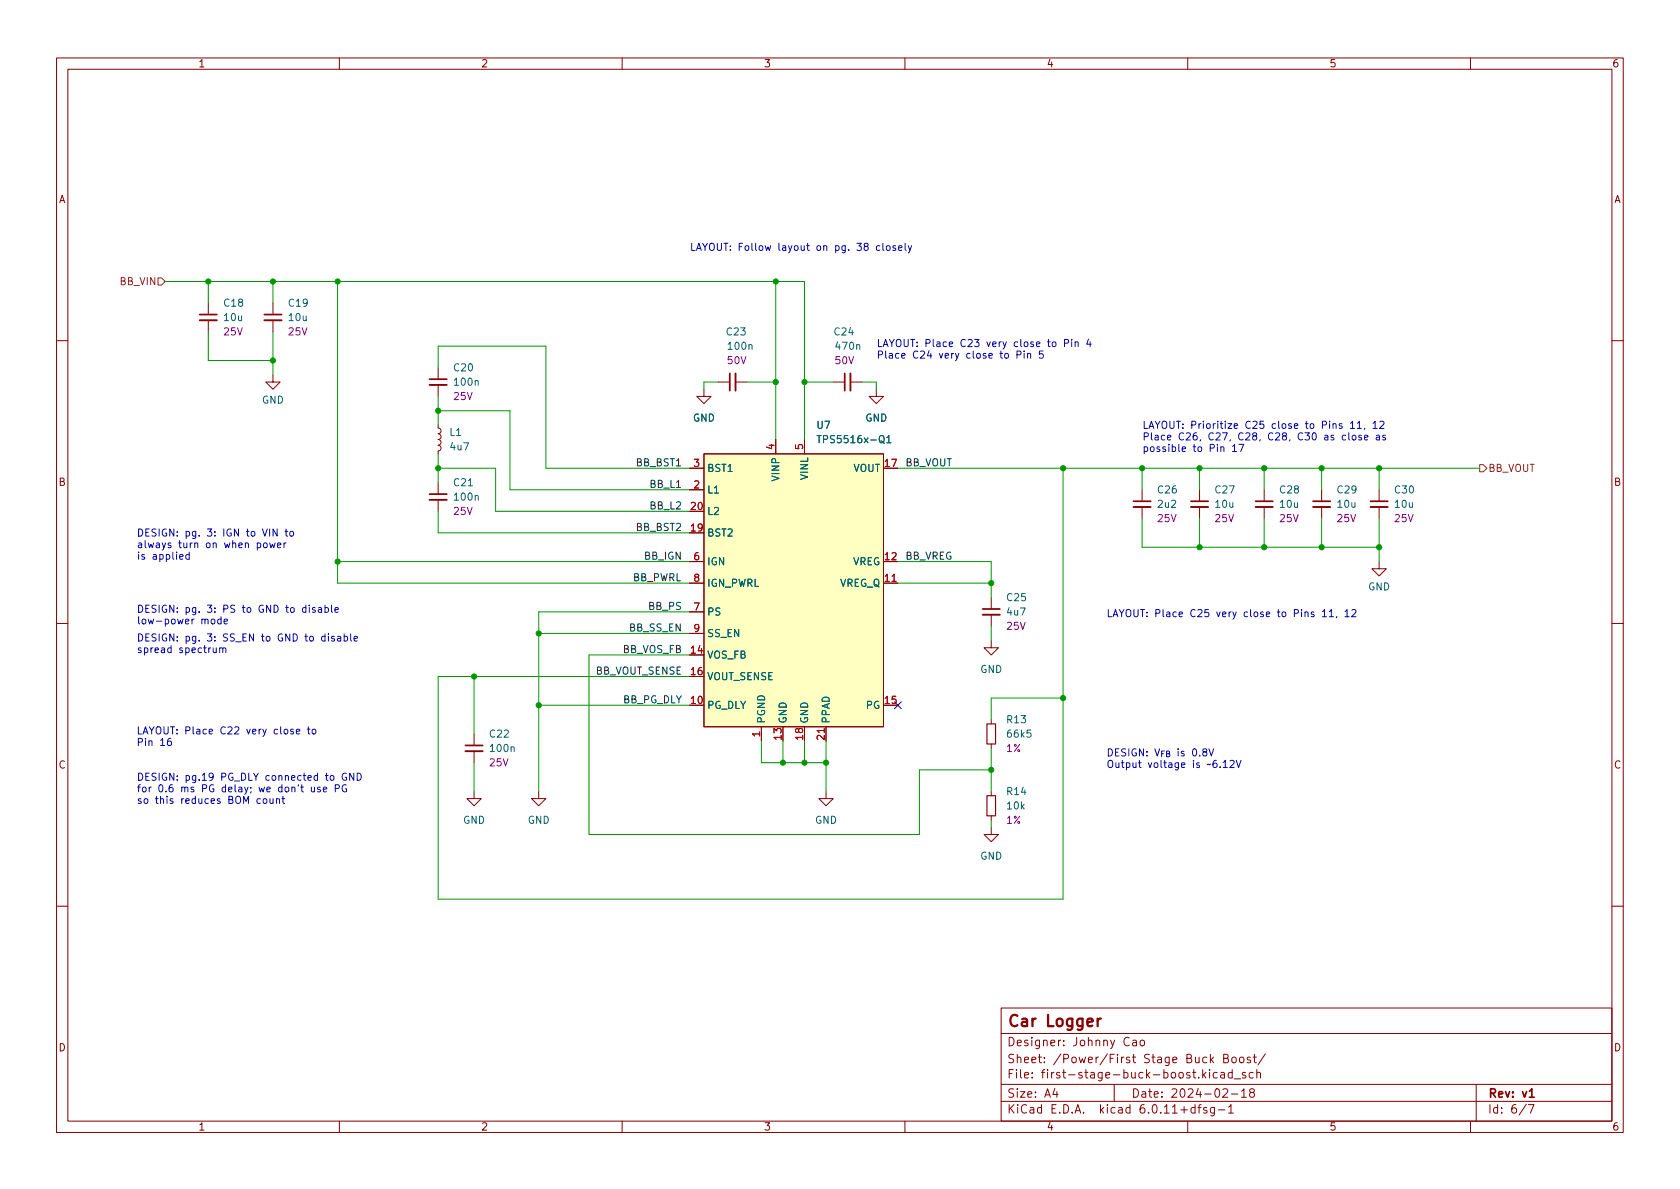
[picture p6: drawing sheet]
<svg xmlns="http://www.w3.org/2000/svg" width="297mm" height="210mm" viewBox="0 0 297 210" stroke-linecap="round" stroke-linejoin="round" font-family="sans-serif">
<g fill="none" stroke="#840000" stroke-width=".18">
<path d="M10 10.2h277v190.1h-277zM12 12.2h273v186.1h-273zM60 10.2v2M110 10.2v2M160 10.2v2M210 10.2v2M260 10.2v2M36.8 53.6v2M36.8 56.6v2.1M48.3 53.6v2M48.3 56.6v2.1M10 60.2h2"/>
<path d="M48.3 66.3v1.3h1.2l-1.2 1.2-1.3-1.2h1.3M77.5 75.2v.5l.3 .1 .2 .4-.2 .4-.3 .1 .3 .1 .2 .3-.1 .4-.4 .2 .4 .2 .1 .5-.2 .2-.3 .1 .3 .2 .2 .3-.2 .4-.3 .2v.5M77.5 65v2.1M77.5 68.1v2M124.5 68.8v1.3h1.2l-1.2 1.3-1.3-1.3h1.3M127 67.6h2M130 67.6h2.1M137.2 77.7v2.6M142.2 77.7v2.6M147.3 67.6h2.1M150.4 67.6h2M154.9 68.8v1.3h1.3l-1.3 1.3-1.2-1.3h1.2"/>
<path d="M285 60.2h2M77.5 85.3v2.1M77.5 88.4v2M121.9 99.3h2.6M121.9 82.8h2.6M121.9 94.2h2.6M121.9 86.6h2.6M121.9 90.4h2.6M124.5 80.3h31.7v48.2h-31.7zM156.2 99.3h2.5M156.2 82.8h2.5M201.9 86.6v2"/>
<path d="M201.9 89.7v2M212.1 86.6v2M212.1 89.7v2M223.5 86.6v2M223.5 89.7v2M233.7 86.6v2M233.7 89.7v2M243.8 99.3v1.3h1.3l-1.3 1.2-1.2-1.2h1.2M243.8 86.6v2M243.8 89.7v2M10 110.2h2M121.9 103.1h2.6"/>
<path d="M121.9 115.8h2.6M121.9 119.6h2.6M121.9 108.2h2.6M121.9 112h2.6M156.2 103.1h2.5M175.3 113.3v1.2h1.2l-1.2 1.3-1.3-1.3h1.3M175.3 105.7v2M175.3 108.7v2M285 110.2h2M83.8 139.9v1.3h1.3l-1.3 1.3-1.3-1.3h1.3M83.8 129.8v2M83.8 132.8v2.1"/>
<path d="M95.2 139.9v1.3h1.3l-1.3 1.3-1.2-1.3h1.2M121.9 124.7h2.6M134.6 128.5v2.6M138.4 128.5v2.6M142.2 128.5v2.6M146 139.9v1.3h1.3l-1.3 1.3-1.2-1.3h1.2M146 128.5v2.6M156.2 124.7h2.5M175.3 127.2v.8M175.3 131.6v.7M175.3 139.9v.8M175.3 146.3v1.3h1.2l-1.2 1.2-1.3-1.2h1.3"/>
<path d="M175.3 144.3v.7M10 160.2h2M177 178.3h108v20h-108zM285 160.2h2M60 198.3v2M110 198.3v2M160 198.3v2M177 194.8h108M177 191.8h108M177 182.8h108M182.5 190.5v.1M182.5 189.7v.1"/>
<path d="M184.6 187.8v.1M184.6 187v.1M187.6 183.9l-.3 .1-.2 .2M188.1 184.8v.1M188.1 184v.1M197 191.8v3M198.3 186.9v1M198.7 186.9l-.3 .1-.1 .2M199.7 187l-.3-.1-.3 .2 .1 .3 .5 .1v.4h-.6M200.2 186.9h.6M200.4 186.4v1.3l.4 .2M210 198.3v2"/>
<path d="M215.2 189.7l-.4-.1-.3 .3v.4l.1 .3h.6M215.4 196.3h1.2M215.9 189.7h.5l.1 .9M216.5 190l-.5 .1a.29 .29 0 0 0-.2 .2 .29 .29 0 0 0 .2 .3h.5M217.2 195.8l.4-.5v1.5M217.2 196.8h.9M217.7 193.5h1.2M217.9 189.7l-.5-.1-.3 .3v.4l.2 .3h.6M217.9 189.1v1.5M218.2 190.8h1.2M219.5 193l.4-.5v1.5M219.5 194h.9"/>
<path d="M220.2 189.7l-.3-.1-.3 .2 .1 .3 .5 .1v.4h-.6M221.2 193.2l-.3-.3 .1-.2 .2-.2 .4 .1 .2 .2-.1 .2-.6 .2-.2 .3 .1 .4 .2 .1h.4l.2-.3-.1-.4-.2-.1M221.6 189.7l-.5-.1-.2 .3v.4l.1 .3h.6M222.2 189.8l.2-.2 .4 .1 .1 .9M222.2 189.1v1.5M223.7 186.4l-1.3 1.9M260 198.3v2M261 191.8v6.5M270.2 195.3h1l-.6 1.5"/>
</g>
<path d="M124.5 80.3h31.7v48.2h-31.7z" fill="#ffffc2" stroke="#ffffc2" stroke-width=".18"/>
<path d="M157.7 102.8h.7M145.7 128.8v.7" fill="none" stroke="#a90000" stroke-width=".18"/>
<path d="M84 67.4l.2-.1h.3l.1 .8M132.4 61.1l.2-.2 .3 .1 .1 .8M151.5 61.1l.2-.2 .3 .1v.8M155.5 77.2l.3-.2a.43 .43 0 0 1 .5 .4v.5a.42 .42 0 0 1-.4 .4 .42 .42 0 0 1-.4-.4zM155.7 78l.7 .4M156.8 77.4l.4-.4v1.3M156.8 78.3h.7M82.8 85.9h.7M84 87.7l.2-.1 .3 .1 .1 .8M90.4 132.2l.2-.1h.3v.8M182.2 129.1h-.6v.6l.1-.1h.5l.1 .2-.1 .4-.1 .2-.5-.2" fill="none" stroke="#006464" stroke-width=".18"/>
<path d="M174.5 128h1.5v3.6h-1.5zM174.5 140.7h1.5v3.6h-1.5z" fill="none" stroke="#840000" stroke-width=".2"/>
<g fill="none" stroke="#840000" stroke-width=".33">
<path d="M35.3 56.6h3.1M46.7 56.6h3.1M75.9 68.1h3.1M130 66v3.1M150.4 66v3.1M75.9 88.4h3.1M200.4 89.7h3.1M210.6 89.7h3M222 89.7h3M232.2 89.7h3M242.3 89.7h3.1M173.7 108.7h3.1"/>
<path d="M82.3 132.8h3"/>
</g>
<g fill="none" stroke="#840000" stroke-width=".3">
<path d="M35.3 55.6h3.1M46.7 55.6h3.1M75.9 67.1h3.1M129 66v3.1M149.4 66v3.1M75.9 87.4h3.1M200.4 88.6h3.1M210.6 88.6h3M222 88.6h3M232.2 88.6h3M242.3 88.6h3.1M173.7 107.7h3.1"/>
<path d="M82.3 131.8h3"/>
</g>
<path d="M27.9 49.1h.7l.6 .7-.6 .6h-.7zM261.6 82.2h.7l.6 .6-.6 .6h-.7z" fill="none" stroke="#725600" stroke-width=".18"/>
<g fill="none" stroke="#0000c2" stroke-width=".18">
<path d="M135.3 43.4l.2 .9 .3-.6 .2 .6 .3-.9M142.6 43.4h.5M142.8 43v1.1l.3 .2M155.6 43.5l-.4-.1-.2 .3 .1 .5h.5M192.5 60l-.4 .9h.8M159.4 62.9l.6-.1v-.2l-.4-.1-.2 .2 .1 .6h.5M184.4 62.1h-.6l-.1 .6 .2-.1h.4l.2 .2-.1 .4-.2 .1-.5-.1M188.2 60.7l.6-.1 .1-.2v-.3l-.7-.1v1.3M206.4 77.4l.6-.1v-.3h-.4l-.2 .1 .1 .6h.5M209 79.4l.6-.1v-.2l-.4-.1-.2 .2 .1 .6h.5M218.2 75.3l.6-.1v-.2l-.4-.1-.2 .2 .1 .6h.5M234.8 77.3h-.4l-.2 .2 .2 .3 .4-.1"/>
<path d="M237.9 77h-.3l-.3 .2 .1 .5h.5M238.8 74.9l.3-.4v1.3M238.8 75.8h.7M242.8 74.9l.3-.4v1.3M242.8 75.8h.7M243.4 77h.5v.8M243.9 77.3h-.4l-.2 .2 .2 .3 .4-.1M244 74.6l.5-.1 .2 .4-.8 .9h.8M244.9 77h-.3l-.1 .1v.2l.4 .1v.3h-.4M30.2 96.1l-.3-.1-.2 .2 .1 .2 .4 .1v.3h-.5M33.5 98.1h-.4l-.2 .2 .1 .5h.5M33.5 97.6v1.3"/>
<path d="M30.3 114.6h-.4l-.3 .2 .2 .5h.5M30.3 114.1v1.3M32.8 109.9l.6-.1-.1-.3h-.3l-.2 .2 .1 .6h.4M33.9 109.5v.8M34.3 109.5l-.4 .2M38.8 114.7l.2-.1h.3l.1 .8M39.4 114.7l.2-.1h.3v.8M54.1 107.5l-.4-.1-.2 .3 .1 .5h.5M57.5 112.6l-.4-.1-.2 .3 .1 .5h.5M228.9 108.5l.6-.1 .1-.2-.1-.3-.6-.1v1.3M233.8 108.2l.4-.4v1.3M233.8 109.1h.7"/>
<path d="M237.8 108.2l.4-.4v1.3M237.8 109.1h.7M239 107.9l.5-.1 .2 .4-.7 .9h.7M37.7 137.3l-.2 .2h-.3l-.2-.2 .1-.5 .4-.1 .1 .1a.84 .84 0 0 1-.3 1.2h-.2M49.8 139.2h-.3l-.3 .2 .2 .6h.4M55 139.2l.1 .8h.3l.2-.1M56.1 137.2l-.3-.1-.3 .3 .2 .5h.4M56.1 136.7v1.3M59.3 139.4h.6l.1-.2-.1-.3-.6-.1v1.2M61.2 138.8a.59 .59 0 0 0-.7 .6 .59 .59 0 0 0 .7 .6l.1-.5h-.3M201.3 134.9h.5M201.5 134.5v1l.3 .2"/>
<path d="M208.9 135.3l.6-.1-.1-.3h-.3l-.2 .2 .1 .6h.4M38.9 141.3l-.3-.1-.2 .2 .1 .2 .4 .1v.3h-.5"/>
</g>
<g fill="none" stroke="#009600" stroke-width=".18">
<path d="M29.2 49.8h113v27.9M36.8 49.8v3.8M36.8 58.7v5h11.5M48.3 49.8v3.8M48.3 58.7v7.6M59.7 49.8v53.3h62.2M137.2 49.8v27.9M77.5 65v-3.8h19v21.6h25.4M77.5 72.6h12.7v14h31.7M77.5 70.1v5.1M127 67.6h-2.5v1.2M132.1 67.6h5.1"/>
<path d="M142.2 67.6h5.1M152.4 67.6h2.5v1.2M59.7 99.3h62.2M77.5 90.4v3.8h44.4M77.5 82.8h10.1v7.6h34.3M77.5 80.3v5M158.7 99.3h16.6v6.4M158.7 82.8h102.9M188 82.8v76.2h-110.5v-39.4h44.4M201.9 91.7v5.1h41.9M201.9 82.8v3.8M212.1 82.8v3.8"/>
<path d="M212.1 91.7v5.1M223.5 82.8v3.8M223.5 91.7v5.1M233.7 82.8v3.8M233.7 91.7v5.1M243.8 82.8v3.8M243.8 91.7v7.6M83.8 119.6v10.2M95.2 112h26.7M121.9 108.2h-26.7v31.7M121.9 115.8h-17.8v31.8h58.5v-11.5h12.7M158.7 103.1h16.6"/>
<path d="M175.3 110.7v2.6M83.8 134.9v5M95.2 124.7h26.7M134.6 131.1v3.8h11.4M138.4 131.1v3.8M142.2 131.1v3.8M146 131.1v8.8M175.3 132.3v7.6M188 123.4h-12.7v3.8M175.3 145v1.3"/>
</g>
<path d="M158.1 124.1l1.3 1.2M159.4 124.1l-1.3 1.2" fill="none" stroke="#000084" stroke-width=".18"/>
<g fill="#009600" stroke="#009600" stroke-width=".18">
<circle cx="36.8" cy="49.8" r=".46"/>
<circle cx="48.3" cy="49.8" r=".46"/>
<circle cx="59.7" cy="49.8" r=".46"/>
<circle cx="48.3" cy="63.7" r=".46"/>
<circle cx="77.5" cy="72.6" r=".46"/>
<circle cx="188" cy="82.8" r=".46"/>
<circle cx="201.9" cy="82.8" r=".46"/>
<circle cx="223.5" cy="82.8" r=".46"/>
<circle cx="243.8" cy="82.8" r=".46"/>
<circle cx="233.7" cy="82.8" r=".46"/>
<circle cx="243.8" cy="96.8" r=".46"/>
<circle cx="233.7" cy="96.8" r=".46"/>
<circle cx="212.1" cy="82.8" r=".46"/>
<circle cx="223.5" cy="96.8" r=".46"/>
<circle cx="212.1" cy="96.8" r=".46"/>
<circle cx="77.5" cy="82.8" r=".46"/>
<circle cx="59.7" cy="99.3" r=".46"/>
<circle cx="95.2" cy="112" r=".46"/>
<circle cx="83.8" cy="119.6" r=".46"/>
<circle cx="95.2" cy="124.7" r=".46"/>
<circle cx="188" cy="123.4" r=".46"/>
<circle cx="175.3" cy="103.1" r=".46"/>
<circle cx="175.3" cy="136.1" r=".46"/>
<circle cx="142.2" cy="67.6" r=".46"/>
<circle cx="137.2" cy="67.6" r=".46"/>
<circle cx="137.2" cy="49.8" r=".46"/>
<circle cx="146" cy="134.9" r=".46"/>
<circle cx="138.4" cy="134.9" r=".46"/>
<circle cx="142.2" cy="134.9" r=".46"/>
</g>
<g font-size="2.8" fill="#840000">
<text x="178" y="182.2">Car</text>
<text x="185" y="182.2">Logger</text>
</g>
<g font-size="2.1" fill="#840000">
<text x="178" y="185.5">Designer:</text>
<text x="189.7" y="185.5">Johnny</text>
<text x="198.7" y="185.5">Cao</text>
<text x="178" y="191.2">File:</text>
<text x="178" y="188.5">Sheet:</text>
<text x="184.1" y="191.2">first-stage-buck-boost.kicad_sch</text>
<text x="186.2" y="188.5">/Power/First</text>
<text x="202.3" y="188.5">Stage</text>
<text x="209.9" y="188.5">Buck</text>
<text x="216.5" y="188.5">Boost/</text>
<text x="178" y="197.4">KiCad</text>
<text x="178" y="194.6">Size:</text>
<text x="184.7" y="194.6">A4</text>
<text x="185.7" y="197.4">E.D.A.</text>
<text x="194.6" y="197.4">kicad</text>
<text x="200" y="194.6">Date:</text>
<text x="201.8" y="197.4">6.0.11+dfsg-1</text>
<text x="207" y="194.6">2024-02-18</text>
<text x="263" y="194.6">Rev:</text>
<text x="263" y="197.4">Id:</text>
<text x="267.1" y="197.4">6/7</text>
<text x="269.1" y="194.6">v1</text>
</g>
<g font-size="1.8" fill="#840000">
<text x="35" y="12.3">1</text>
<text x="85" y="12.3">2</text>
<text x="135" y="12.3">3</text>
<text x="185" y="12.3">4</text>
<text x="235" y="12.3">5</text>
<text x="285" y="12.3">6</text>
<text x="10.4" y="36.3">A</text>
<text x="285.4" y="36.3">A</text>
<text x="10.3" y="86.3">B</text>
<text x="285.3" y="86.3">B</text>
<text x="10.3" y="136.3">C</text>
<text x="285.3" y="136.3">C</text>
<text x="10.3" y="186.3">D</text>
<text x="285.3" y="186.3">D</text>
<text x="35" y="200.3">1</text>
<text x="85" y="200.3">2</text>
<text x="135" y="200.3">3</text>
<text x="185" y="200.3">4</text>
<text x="235" y="200.3">5</text>
<text x="285" y="200.3">6</text>
</g>
<g font-size="1.8" fill="#0000c2">
<text x="121.9" y="44.3">LAYOUT: Follow</text>
<text x="137.6" y="44.3">layout</text>
<text x="144.6" y="44.3">on</text>
<text x="148" y="44.3">pg.</text>
<text x="152" y="44.3">38</text>
<text x="155.6" y="44.3">closely</text>
<text x="154.9" y="61.4">LAYOUT: Place</text>
<text x="154.9" y="63.4">Place</text>
<text x="161.3" y="63.4">C24</text>
<text x="166.1" y="63.4">very</text>
<text x="169.9" y="61.4">C23</text>
<text x="171.1" y="63.4">close</text>
<text x="174.7" y="61.4">very</text>
<text x="177.2" y="63.4">to</text>
<text x="179.6" y="61.4">close</text>
<text x="180.2" y="63.4">Pin</text>
<text x="185.8" y="61.4">to</text>
<text x="188.8" y="61.4">Pin</text>
<text x="192.9" y="61.4">4</text>
<text x="201.9" y="75.8">LAYOUT: Prioritize</text>
<text x="201.9" y="77.9">Place</text>
<text x="208.3" y="77.9">C26,</text>
<text x="213.7" y="77.9">C27,</text>
<text x="219.1" y="77.9">C28,</text>
<text x="220.3" y="75.8">C25</text>
<text x="224.6" y="77.9">C28,</text>
<text x="225.1" y="75.8">close</text>
<text x="230" y="77.9">C30</text>
<text x="231.2" y="75.8">to</text>
<text x="234.2" y="75.8">Pins</text>
<text x="234.8" y="77.9">as</text>
<text x="238.1" y="77.9">close</text>
<text x="239.4" y="75.8">11,</text>
<text x="201.9" y="79.9">possible</text>
<text x="210.9" y="79.9">to</text>
<text x="213.9" y="79.9">Pin</text>
<text x="218.1" y="79.9">17</text>
<text x="24.1" y="94.9">DESIGN:</text>
<text x="32.7" y="94.9">pg.</text>
<text x="36.7" y="94.9">3:</text>
<text x="39.6" y="94.9">IGN to</text>
<text x="47" y="94.9">VIN to</text>
<text x="24.1" y="96.9">always</text>
<text x="24.1" y="99">is</text>
<text x="26.9" y="99">applied</text>
<text x="31.5" y="96.9">turn</text>
<text x="36.5" y="96.9">on</text>
<text x="39.9" y="96.9">when</text>
<text x="45.7" y="96.9">power</text>
<text x="24.1" y="108.3">DESIGN:</text>
<text x="24.1" y="110.4">low-power</text>
<text x="24.1" y="113.4">DESIGN:</text>
<text x="32.7" y="108.3">pg.</text>
<text x="32.7" y="113.4">pg.</text>
<text x="35.5" y="110.4">mode</text>
<text x="36.7" y="108.3">3:</text>
<text x="36.7" y="113.4">3:</text>
<text x="39.6" y="108.3">PS</text>
<text x="39.6" y="113.4">SS_EN to</text>
<text x="43.2" y="108.3">to</text>
<text x="46.2" y="108.3">GND to</text>
<text x="49.6" y="113.4">GND to</text>
<text x="54.2" y="108.3">disable</text>
<text x="57.6" y="113.4">disable</text>
<text x="195.6" y="109.1">LAYOUT: Place</text>
<text x="210.5" y="109.1">C25</text>
<text x="215.3" y="109.1">very</text>
<text x="220.3" y="109.1">close</text>
<text x="226.4" y="109.1">to</text>
<text x="229.4" y="109.1">Pins</text>
<text x="234.6" y="109.1">11,</text>
<text x="24.1" y="115.5">spread</text>
<text x="31.6" y="115.5">spectrum</text>
<text x="24.1" y="129.9">LAYOUT: Place</text>
<text x="24.1" y="131.9">Pin</text>
<text x="28.2" y="131.9">16</text>
<text x="39" y="129.9">C22</text>
<text x="43.8" y="129.9">very</text>
<text x="48.8" y="129.9">close</text>
<text x="54.9" y="129.9">to</text>
<text x="195.6" y="133.7">DESIGN:</text>
<text x="195.6" y="135.8">Output</text>
<text x="202.9" y="135.8">voltage</text>
<text x="204.1" y="133.7">V_{FB}</text>
<text x="208.2" y="133.7">is</text>
<text x="210.9" y="135.8">is</text>
<text x="211" y="133.7">0.8V</text>
<text x="213.7" y="135.8">~6.12V</text>
<text x="24.1" y="138">DESIGN:</text>
<text x="24.1" y="140.1">for</text>
<text x="24.1" y="142.1">so</text>
<text x="27.4" y="142.1">this</text>
<text x="27.9" y="140.1">0.6</text>
<text x="32.1" y="140.1">ms</text>
<text x="32.1" y="142.1">reduces</text>
<text x="32.7" y="138">pg.19</text>
<text x="35.9" y="140.1">PG delay;</text>
<text x="39.1" y="138">PG_DLY connected</text>
<text x="40.6" y="142.1">BOM count</text>
<text x="46.3" y="140.1">we</text>
<text x="49.8" y="140.1">don't</text>
<text x="55.7" y="140.1">use</text>
<text x="57.9" y="138">to</text>
<text x="60.9" y="138">GND</text>
</g>
<g font-size="1.8" fill="#725600">
<text x="21.1" y="50.8">BB_VIN</text>
<text x="263.1" y="83.8">BB_VOUT</text>
</g>
<g font-size="1.8" fill="#006464">
<text x="39.4" y="54.6">C18</text>
<text x="39.4" y="57.2">10u</text>
<text x="50.8" y="54.6">C19</text>
<text x="50.8" y="57.2">10u</text>
<text x="128.2" y="59.7">C23</text>
<text x="147.3" y="59.7">C24</text>
<text x="128.4" y="62.2">100n</text>
<text x="147.5" y="62.2">470n</text>
<text x="46.2" y="71.8">GND</text>
<text x="80" y="66">C20</text>
<text x="80" y="68.6">100n</text>
<text x="79.4" y="77.5">L1</text>
<text x="122.4" y="74.9">GND</text>
<text x="144.3" y="76.2">U7</text>
<text x="152.9" y="74.9">GND</text>
<text x="79.4" y="80">4u7</text>
<text x="125" y="83.8">BST1</text>
<text x="144.3" y="78.7">TPS5516x-Q1</text>
<text x="150.8" y="83.8">VOUT</text>
<text x="80" y="86.4">C21</text>
<text x="80" y="88.9">100n</text>
<text x="125" y="87.6">L1</text>
<text x="138.2" y="85.2" transform="rotate(-90 138.2 85.2)">VINP</text>
<text x="143.3" y="85" transform="rotate(-90 143.3 85)">VINL</text>
<text x="204.5" y="87.6">C26</text>
<text x="214.6" y="87.6">C27</text>
<text x="226.1" y="87.6">C28</text>
<text x="236.2" y="87.6">C29</text>
<text x="246.4" y="87.6">C30</text>
<text x="125" y="95.3">BST2</text>
<text x="125" y="91.4">L2</text>
<text x="204.5" y="90.2">2u2</text>
<text x="214.6" y="90.2">10u</text>
<text x="226.1" y="90.2">10u</text>
<text x="236.2" y="90.2">10u</text>
<text x="246.4" y="90.2">10u</text>
<text x="125" y="100.3">IGN</text>
<text x="150.8" y="100.3">VREG</text>
<text x="125" y="104.1">IGN_PWRL</text>
<text x="148.5" y="104.1">VREG_Q</text>
<text x="177.8" y="106.7">C25</text>
<text x="241.8" y="104.8">GND</text>
<text x="125" y="109.2">PS</text>
<text x="125" y="113">SS_EN</text>
<text x="177.8" y="109.2">4u7</text>
<text x="125" y="116.8">VOS_FB</text>
<text x="173.2" y="119.4">GND</text>
<text x="125" y="125.7">PG_DLY</text>
<text x="125" y="120.7">VOUT_SENSE</text>
<text x="153" y="125.7">PG</text>
<text x="86.4" y="130.8">C22</text>
<text x="135.6" y="128" transform="rotate(-90 135.6 128)">PGND</text>
<text x="139.5" y="128" transform="rotate(-90 139.5 128)">GND</text>
<text x="143.3" y="128" transform="rotate(-90 143.3 128)">GND</text>
<text x="147.1" y="128" transform="rotate(-90 147.1 128)">PPAD</text>
<text x="177.8" y="128.3">R13</text>
<text x="177.8" y="130.8">66k5</text>
<text x="86.4" y="133.4">100n</text>
<text x="177.8" y="141">R14</text>
<text x="177.8" y="143.5">10k</text>
<text x="81.8" y="146.1">GND</text>
<text x="93.2" y="146.1">GND</text>
<text x="144" y="146.1">GND</text>
<text x="173.2" y="152.4">GND</text>
</g>
<g font-size="1.8" fill="#840084">
<text x="39.4" y="59.7">25V</text>
<text x="50.8" y="59.7">25V</text>
<text x="128.4" y="64.8">50V</text>
<text x="147.5" y="64.8">50V</text>
<text x="80" y="71.1">25V</text>
<text x="80" y="91.4">25V</text>
<text x="204.5" y="92.7">25V</text>
<text x="214.6" y="92.7">25V</text>
<text x="226.1" y="92.7">25V</text>
<text x="236.2" y="92.7">25V</text>
<text x="246.4" y="92.7">25V</text>
<text x="177.8" y="111.8">25V</text>
<text x="86.4" y="135.9">25V</text>
<text x="177.8" y="133.4">1%</text>
<text x="177.8" y="146.1">1%</text>
</g>
<g font-size="1.8" fill="#0f0f0f">
<text x="112.3" y="82.4">BB_BST1</text>
<text x="160" y="82.4">BB_VOUT</text>
<text x="114.8" y="86.3">BB_L1</text>
<text x="112.3" y="93.9">BB_BST2</text>
<text x="114.8" y="90.1">BB_L2</text>
<text x="113.8" y="99">BB_IGN</text>
<text x="160" y="99">BB_VREG</text>
<text x="111.8" y="102.8">BB_PWRL</text>
<text x="114.5" y="107.8">BB_PS</text>
<text x="111.1" y="111.7">BB_SS_EN</text>
<text x="105.3" y="119.3">BB_VOUT_SENSE</text>
<text x="110" y="115.5">BB_VOS_FB</text>
<text x="110.1" y="124.4">BB_PG_DLY</text>
</g>
<g font-size="1.8" fill="#a90000">
<text x="122.5" y="82.5">3</text>
<text x="136.9" y="79.7" transform="rotate(-90 136.9 79.7)">4</text>
<text x="142" y="79.7" transform="rotate(-90 142 79.7)">5</text>
<text x="156.2" y="82.5">17</text>
<text x="122.5" y="86.4">2</text>
<text x="121.9" y="94">19</text>
<text x="121.9" y="90.2">20</text>
<text x="122.5" y="99.1">6</text>
<text x="156.2" y="99.1">12</text>
<text x="122.5" y="107.9">7</text>
<text x="122.5" y="102.9">8</text>
<text x="156.2" y="102.9">11</text>
<text x="122.5" y="111.8">9</text>
<text x="121.9" y="115.6">14</text>
<text x="121.9" y="119.4">16</text>
<text x="121.9" y="124.5">10</text>
<text x="156.2" y="124.5">15</text>
<text x="134.4" y="130.5" transform="rotate(-90 134.4 130.5)">1</text>
<text x="138.2" y="131.1" transform="rotate(-90 138.2 131.1)">13</text>
<text x="142" y="131.1" transform="rotate(-90 142 131.1)">18</text>
<text x="145.8" y="131.1" transform="rotate(-90 145.8 131.1)">21</text>
</g>
</svg>
